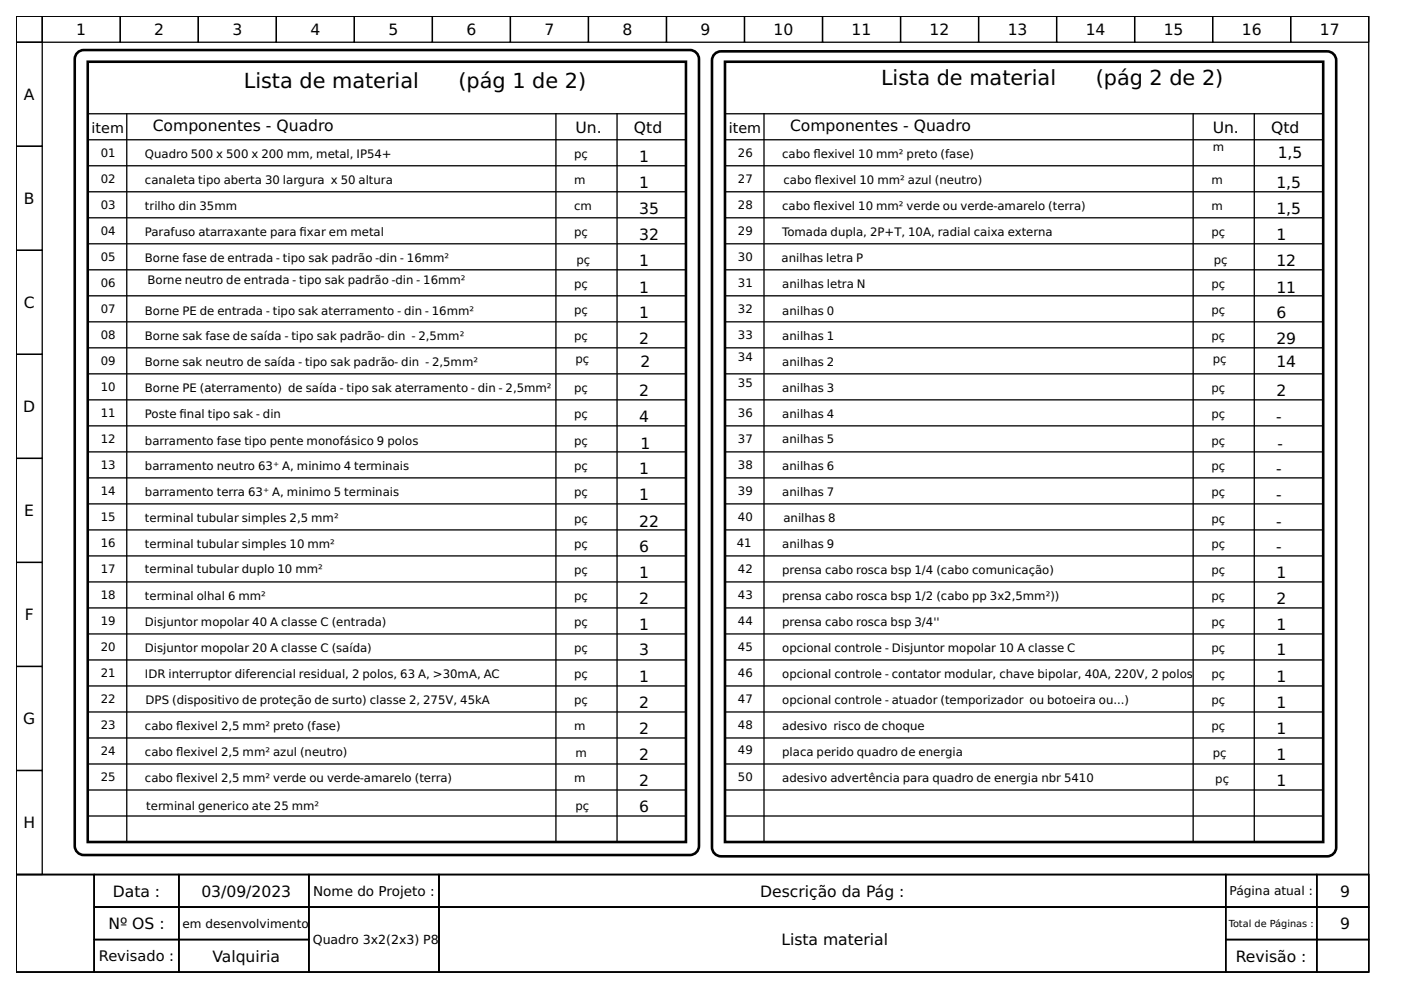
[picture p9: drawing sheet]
<svg xmlns="http://www.w3.org/2000/svg" width="297mm" height="210mm" viewBox="0 0 297 210" stroke-linecap="round" stroke-linejoin="round" font-family="sans-serif">
<g fill="none" stroke="#000" stroke-width=".28">
<path d="M3.4 3.4h286.8v182h-286.8zM3.4 3.4h5.6v5.6h-5.6zM3.4 9h5.6v22h-5.6zM9 3.4h16.5v5.6h-16.5zM18.6 13.1h126.8M25.5 3.4h16.5v5.6h-16.5zM42 3.4h16.6v5.6h-16.6zM58.6 3.4h16.5v5.6h-16.5zM75.1 3.4h16.6v5.6h-16.6zM91.7 3.4h16.5v5.6h-16.5zM108.2 3.4h16.6v5.6h-16.6zM124.8 3.4h16.5v5.6h-16.5z"/>
<path d="M141.3 3.4h16.5v5.6h-16.5zM153.7 13.1h126.8M157.8 3.4h16.6v5.6h-16.6zM174.4 3.4h16.5v5.6h-16.5zM190.9 3.4h16.6v5.6h-16.6zM207.5 3.4h16.5v5.6h-16.5zM224 3.4h16.6v5.6h-16.6zM240.6 3.4h16.5v5.6h-16.5zM257.1 3.4h16.6v5.6h-16.6zM273.7 3.4h16.5v5.6h-16.5zM3.4 31h5.6v22.1h-5.6zM18.6 24.1h126.8"/>
<path d="M18.6 29.6h126.8M18.6 35.1h126.8M26.9 24.1v154.4M117.9 24.1v154.4M130.8 24.1v154.4M153.7 24.1h126.8M153.7 29.6h126.8M153.7 35.1h126.8M162 24.1v154.4M253 24.1v154.4M265.9 24.1v154.4M3.4 53.1h5.6v22h-5.6z"/>
<path d="M18.6 51.7h126.8M18.6 57.2h126.8M18.6 40.7h126.8M18.6 46.2h126.8M153.7 51.7h126.8M153.7 57.2h126.8M153.7 40.7h126.8M153.7 46.2h126.8M3.4 75.1h5.6v22.1h-5.6zM18.6 62.7h126.8M18.6 68.2h126.8M18.6 73.8h126.8"/>
<path d="M18.6 79.3h126.8M153.7 62.7h126.8M153.7 68.2h126.8M153.7 73.8h126.8M153.7 79.3h126.8M3.4 97.2h5.6v22h-5.6zM18.6 84.8h126.8M18.6 90.3h126.8M18.6 95.8h126.8M153.7 84.8h126.8M153.7 90.3h126.8M153.7 95.8h126.8"/>
<path d="M3.4 119.2h5.6v22.1h-5.6zM18.6 101.3h126.8M18.6 106.8h126.8M18.6 112.4h126.8M18.6 117.9h126.8M153.7 101.3h126.8M153.7 106.8h126.8M153.7 112.4h126.8M153.7 117.9h126.8M18.6 134.4h126.8M18.6 139.9h126.8M18.6 123.4h126.8"/>
<path d="M18.6 128.9h126.8M153.7 134.4h126.8M153.7 139.9h126.8M153.7 123.4h126.8M153.7 128.9h126.8M3.4 141.3h5.6v22.1h-5.6zM18.6 145.4h126.8M18.6 151h126.8M18.6 156.5h126.8M153.7 145.4h126.8M153.7 151h126.8M153.7 156.5h126.8"/>
<path d="M3.4 163.4h5.6v22h-5.6zM18.6 167.5h126.8M18.6 173h126.8M18.6 162h126.8M153.7 167.5h126.8M153.7 173h126.8M153.7 162h126.8M3.4 185.4h286.8v20.7h-286.8zM3.4 185.4h16.6v20.7h-16.6zM20 185.4h17.9v6.9h-17.9zM20 192.3h17.9v6.9h-17.9zM20 199.2h17.9v6.9h-17.9z"/>
<path d="M37.9 185.4h27.6v6.9h-27.6zM37.9 192.3h27.6v6.9h-27.6zM37.9 199.2h27.6v6.9h-27.6zM65.5 185.4h27.6v6.9h-27.6zM65.5 192.3h27.6v13.8h-27.6zM93.1 185.4h166.8v6.9h-166.8zM93.1 192.3h166.8v13.8h-166.8zM259.9 185.4h19.3v6.9h-19.3zM259.9 192.3h19.3v6.9h-19.3zM259.9 199.2h19.3v6.9h-19.3zM279.2 185.4h11v6.9h-11zM279.2 192.3h11v6.9h-11z"/>
<path d="M279.2 199.2h11v6.9h-11z"/>
</g>
<path d="M16.4 11.2l.9-.5 .5-.1h128.5a1.93 1.93 0 0 1 1.9 1.9v166.9a1.93 1.93 0 0 1-1.9 1.9h-128.5a1.93 1.93 0 0 1-2-1.9v-166.9l.1-.5zM18.6 13.1h126.8v165.4h-126.8zM151.5 11.4l.9-.4 .5-.1h128.5a1.93 1.93 0 0 1 1.9 1.9v166.8a1.93 1.93 0 0 1-1.9 2h-128.5a1.93 1.93 0 0 1-1.9-2v-166.8v-.5zM153.7 13.1h126.8v165.4h-126.8z" fill="none" stroke="#000" stroke-width=".55"/>
<g font-size="4.4">
<text x="51.7" y="18.6">Lista de material</text>
<text x="97.2" y="18.6">(pág 1 de 2)</text>
<text x="186.8" y="18.1">Lista de material</text>
<text x="232.3" y="18.1">(pág 2 de 2)</text>
</g>
<g font-size="3.3">
<text x="16.2" y="7.4">1</text>
<text x="32.7" y="7.4">2</text>
<text x="49.3" y="7.4">3</text>
<text x="65.8" y="7.4">4</text>
<text x="82.3" y="7.4">5</text>
<text x="98.9" y="7.4">6</text>
<text x="115.4" y="7.4">7</text>
<text x="132" y="7.4">8</text>
<text x="148.5" y="7.4">9</text>
<text x="164" y="7.4">10</text>
<text x="180.6" y="7.4">11</text>
<text x="197.1" y="7.4">12</text>
<text x="213.6" y="7.4">13</text>
<text x="230.2" y="7.4">14</text>
<text x="246.7" y="7.4">15</text>
<text x="263.3" y="7.4">16</text>
<text x="279.8" y="7.4">17</text>
<text x="5.1" y="21.2">A</text>
<text x="32.4" y="27.7">Componentes - Quadro</text>
<text x="122" y="28.3">Un.</text>
<text x="134.4" y="28.3">Qtd</text>
<text x="167.5" y="27.7">Componentes - Quadro</text>
<text x="257.1" y="28.3">Un.</text>
<text x="269.5" y="28.3">Qtd</text>
<text x="135.5" y="34.3">1</text>
<text x="270.9" y="33.5">1,5</text>
<text x="135.5" y="39.8">1</text>
<text x="270.6" y="39.8">1,5</text>
<text x="5.1" y="43.3">B</text>
<text x="135.5" y="45.4">35</text>
<text x="270.6" y="45.4">1,5</text>
<text x="135.5" y="50.9">32</text>
<text x="270.6" y="50.9">1</text>
<text x="135.5" y="56.4">1</text>
<text x="270.6" y="56.4">12</text>
<text x="5" y="65.3">C</text>
<text x="135.5" y="62.2">1</text>
<text x="270.6" y="62.2">11</text>
<text x="135.5" y="67.4">1</text>
<text x="270.6" y="67.4">6</text>
<text x="135.5" y="72.9">2</text>
<text x="135.8" y="77.9">2</text>
<text x="270.6" y="77.9">14</text>
<text x="270.6" y="72.9">29</text>
<text x="135.5" y="84">2</text>
<text x="270.6" y="84">2</text>
<text x="4.9" y="87.4">D</text>
<text x="135.5" y="89.5">4</text>
<text x="270.6" y="89.5">-</text>
<text x="135.8" y="95.3">1</text>
<text x="270.9" y="95.3">-</text>
<text x="135.5" y="100.5">1</text>
<text x="270.6" y="100.5">-</text>
<text x="135.5" y="106">1</text>
<text x="270.6" y="106">-</text>
<text x="5.1" y="109.5">E</text>
<text x="135.5" y="111.8">22</text>
<text x="270.6" y="111.8">-</text>
<text x="135.5" y="117">6</text>
<text x="270.6" y="117">-</text>
<text x="135.5" y="122.6">1</text>
<text x="270.6" y="122.6">1</text>
<text x="5.2" y="131.5">F</text>
<text x="135.5" y="128.1">2</text>
<text x="270.6" y="128.1">2</text>
<text x="135.5" y="133.6">1</text>
<text x="270.6" y="133.6">1</text>
<text x="135.5" y="138.8">3</text>
<text x="270.6" y="138.8">1</text>
<text x="135.5" y="144.6">1</text>
<text x="270.6" y="144.6">1</text>
<text x="4.9" y="153.6">G</text>
<text x="135.5" y="155.6">2</text>
<text x="135.5" y="150.1">2</text>
<text x="270.6" y="150.1">1</text>
<text x="270.6" y="155.6">1</text>
<text x="135.5" y="161.2">2</text>
<text x="270.6" y="161.2">1</text>
<text x="135.5" y="166.7">2</text>
<text x="270.6" y="166.7">1</text>
<text x="135.5" y="172.2">6</text>
<text x="5" y="175.6">H</text>
<text x="23.9" y="190.1">Data :</text>
<text x="42.7" y="190.1">03/09/2023</text>
<text x="161.2" y="190.1">Descrição da Pág :</text>
<text x="284.2" y="190.1">9</text>
<text x="23" y="197">Nº OS :</text>
<text x="284.2" y="197">9</text>
<text x="45" y="203.9">Valquiria</text>
<text x="165.7" y="200.4">Lista material</text>
<text x="262" y="203.9">Revisão :</text>
</g>
<text font-size="3.1" x="21" y="203.8">Revisado :</text>
<g font-size="3">
<text x="19.4" y="28.3">item</text>
<text x="154.5" y="28.3">item</text>
</g>
<text font-size="2.9" x="66.4" y="189.9">Nome do Projeto :</text>
<text font-size="2.7" x="66.3" y="200.2">Quadro 3x2(2x3) P8</text>
<g font-size="2.6">
<text x="260.7" y="189.8">Página atual :</text>
<text x="38.7" y="196.7">em desenvolvimento</text>
</g>
<g font-size="2.5">
<text x="21.4" y="33.2">01</text>
<text x="30.7" y="33.5">Quadro 500 x 500 x 200 mm, metal, IP54+</text>
<text x="121.7" y="33.5">pç</text>
<text x="156.5" y="33.2">26</text>
<text x="165.8" y="33.5">cabo fexivel 10 mm² preto (fase)</text>
<text x="172.5" y="33.5">l</text>
<text x="257.1" y="32">m</text>
<text x="21.4" y="38.7">02</text>
<text x="30.7" y="39">canaleta tipo aberta 30 largura x 50 altura</text>
<text x="121.7" y="39">m</text>
<text x="156.5" y="38.7">27</text>
<text x="166.1" y="39">cabo fexivel 10 mm² azul (neutro)</text>
<text x="172.7" y="39">l</text>
<text x="256.8" y="39">m</text>
<text x="21.4" y="44.2">03</text>
<text x="30.7" y="44.5">trilho din 35mm</text>
<text x="121.7" y="44.5">cm</text>
<text x="156.5" y="44.3">28</text>
<text x="165.8" y="44.5">cabo fexivel 10 mm² verde ou verde-amarelo (terra)</text>
<text x="172.5" y="44.5">l</text>
<text x="256.8" y="44.5">m</text>
<text x="21.4" y="49.8">04</text>
<text x="30.7" y="50">Parafuso atarraxante para fxar em metal</text>
<text x="63.5" y="50">i</text>
<text x="121.7" y="50">pç</text>
<text x="156.5" y="49.8">29</text>
<text x="165.8" y="50">Tomada dupla, 2P+T, 10A, radial caixa externa</text>
<text x="256.8" y="50">pç</text>
<text x="21.4" y="55.3">05</text>
<text x="30.7" y="55.6">Borne fase de entrada - tipo sak padrão -din - 16mm²</text>
<text x="122.2" y="56.1">pç</text>
<text x="156.5" y="55.3">30</text>
<text x="165.7" y="55.6">anilhas letra P</text>
<text x="257.3" y="56.1">pç</text>
<text x="21.4" y="60.8">06</text>
<text x="31.3" y="60.2">Borne neutro de entrada - tipo sak padrão -din - 16mm²</text>
<text x="121.7" y="61.1">pç</text>
<text x="156.5" y="60.8">31</text>
<text x="165.8" y="61.1">anilhas letra N</text>
<text x="256.8" y="61.1">pç</text>
<text x="21.4" y="66.3">07</text>
<text x="21.4" y="71.8">08</text>
<text x="30.7" y="66.9">Borne PE de entrada - tipo sak aterramento - din - 16mm²</text>
<text x="121.7" y="66.6">pç</text>
<text x="156.5" y="66.3">32</text>
<text x="156.5" y="71.8">33</text>
<text x="165.8" y="66.9">anilhas 0</text>
<text x="256.8" y="66.6">pç</text>
<text x="21.4" y="77.3">09</text>
<text x="30.7" y="72.1">Borne sak fase de saída - tipo sak padrão- din - 2,5mm²</text>
<text x="30.7" y="77.6">Borne sak neutro de saída - tipo sak padrão- din - 2,5mm²</text>
<text x="121.7" y="72.1">pç</text>
<text x="122" y="77.1">pç</text>
<text x="156.5" y="76.5">34</text>
<text x="165.8" y="77.6">anilhas 2</text>
<text x="165.8" y="72.1">anilhas 1</text>
<text x="256.8" y="72.1">pç</text>
<text x="257.1" y="77.1">pç</text>
<text x="21.4" y="82.8">10</text>
<text x="30.7" y="83.1">Borne PE (aterramento) de saída - tipo sak aterramento - din - 2,5mm²</text>
<text x="121.7" y="83.1">pç</text>
<text x="156.5" y="82">35</text>
<text x="165.8" y="83.1">anilhas 3</text>
<text x="256.8" y="83.1">pç</text>
<text x="21.4" y="88.4">11</text>
<text x="30.7" y="88.6">Poste fnal tipo sak - din</text>
<text x="38.1" y="88.6">i</text>
<text x="121.7" y="88.6">pç</text>
<text x="156.5" y="88.4">36</text>
<text x="165.8" y="88.6">anilhas 4</text>
<text x="256.8" y="88.6">pç</text>
<text x="21.4" y="93.9">12</text>
<text x="30.7" y="94.4">barramento fase tipo pente monofásico 9 polos</text>
<text x="121.7" y="94.4">pç</text>
<text x="156.5" y="93.9">37</text>
<text x="165.8" y="93.9">anilhas 5</text>
<text x="256.8" y="94.4">pç</text>
<text x="21.4" y="99.4">13</text>
<text x="30.7" y="99.7">barramento neutro 63⁺ A, minimo 4 terminais</text>
<text x="121.7" y="99.7">pç</text>
<text x="156.5" y="99.4">38</text>
<text x="165.8" y="99.7">anilhas 6</text>
<text x="256.8" y="99.7">pç</text>
<text x="21.4" y="104.9">14</text>
<text x="30.7" y="105.2">barramento terra 63⁺ A, minimo 5 terminais</text>
<text x="121.7" y="105.2">pç</text>
<text x="156.5" y="104.9">39</text>
<text x="165.8" y="105.2">anilhas 7</text>
<text x="256.8" y="105.2">pç</text>
<text x="21.4" y="110.4">15</text>
<text x="30.7" y="110.7">terminal tubular simples 2,5 mm²</text>
<text x="121.7" y="111">pç</text>
<text x="156.5" y="110.4">40</text>
<text x="166.1" y="110.7">anilhas 8</text>
<text x="256.8" y="111">pç</text>
<text x="21.4" y="115.9">16</text>
<text x="30.7" y="116.2">terminal tubular simples 10 mm²</text>
<text x="121.7" y="116.2">pç</text>
<text x="156.2" y="115.9">41</text>
<text x="165.8" y="116.2">anilhas 9</text>
<text x="256.8" y="116.2">pç</text>
<text x="21.4" y="121.5">17</text>
<text x="30.7" y="121.5">terminal tubular duplo 10 mm²</text>
<text x="121.7" y="121.7">pç</text>
<text x="156.5" y="121.5">42</text>
<text x="165.8" y="121.7">prensa cabo rosca bsp 1/4 (cabo comunicação)</text>
<text x="256.8" y="121.7">pç</text>
<text x="21.4" y="127">18</text>
<text x="30.7" y="127.2">terminal olhal 6 mm²</text>
<text x="121.7" y="127.2">pç</text>
<text x="156.5" y="127">43</text>
<text x="165.8" y="127.2">prensa cabo rosca bsp 1/2 (cabo pp 3x2,5mm²))</text>
<text x="256.8" y="127.2">pç</text>
<text x="21.4" y="132.5">19</text>
<text x="21.4" y="138">20</text>
<text x="30.7" y="132.8">Disjuntor mopolar 40 A classe C (entrada)</text>
<text x="121.7" y="132.8">pç</text>
<text x="156.5" y="132.5">44</text>
<text x="156.5" y="138">45</text>
<text x="165.8" y="132.8">prensa cabo rosca bsp 3/4''</text>
<text x="256.8" y="132.8">pç</text>
<text x="21.4" y="143.5">21</text>
<text x="30.7" y="143.8">IDR interruptor diferencial residual, 2 polos, 63 A, &gt;30mA, AC</text>
<text x="30.7" y="138.3">Disjuntor mopolar 20 A classe C (saída)</text>
<text x="121.7" y="138.3">pç</text>
<text x="121.7" y="143.8">pç</text>
<text x="156.5" y="143.5">46</text>
<text x="165.8" y="143.8">opcional controle - contator modular, chave bipolar, 40A, 220V, 2 polos</text>
<text x="165.8" y="138.3">opcional controle - Disjuntor mopolar 10 A classe C</text>
<text x="256.8" y="143.8">pç</text>
<text x="256.8" y="138.3">pç</text>
<text x="21.4" y="149">22</text>
<text x="30.9" y="149.3">DPS (dispositivo de proteção de surto) classe 2, 275V, 45kA</text>
<text x="121.7" y="149.3">pç</text>
<text x="156.5" y="149">47</text>
<text x="165.8" y="149.3">opcional controle - atuador (temporizador ou botoeira ou...)</text>
<text x="256.8" y="149.3">pç</text>
<text x="21.4" y="154.5">23</text>
<text x="30.7" y="154.8">cabo fexivel 2,5 mm² preto (fase)</text>
<text x="37.3" y="154.8">l</text>
<text x="121.7" y="154.8">m</text>
<text x="156.5" y="154.5">48</text>
<text x="165.8" y="154.8">adesivo risco de choque</text>
<text x="256.8" y="154.8">pç</text>
<text x="21.4" y="160.1">24</text>
<text x="30.7" y="160.3">cabo fexivel 2,5 mm² azul (neutro)</text>
<text x="37.3" y="160.3">l</text>
<text x="122" y="160.6">m</text>
<text x="156.5" y="159.8">49</text>
<text x="165.8" y="160.3">placa perido quadro de energia</text>
<text x="257.1" y="160.6">pç</text>
<text x="21.4" y="165.6">25</text>
<text x="30.7" y="165.8">cabo fexivel 2,5 mm² verde ou verde-amarelo (terra)</text>
<text x="37.3" y="165.8">l</text>
<text x="121.7" y="165.8">m</text>
<text x="156.5" y="165.6">50</text>
<text x="165.8" y="165.8">adesivo advertência para quadro de energia nbr 5410</text>
<text x="257.7" y="166.1">pç</text>
<text x="31" y="171.6">terminal generico ate 25 mm²</text>
<text x="122" y="171.6">pç</text>
</g>
<text font-size="2.1" x="260.5" y="196.5">Total de Páginas :</text>
</svg>
